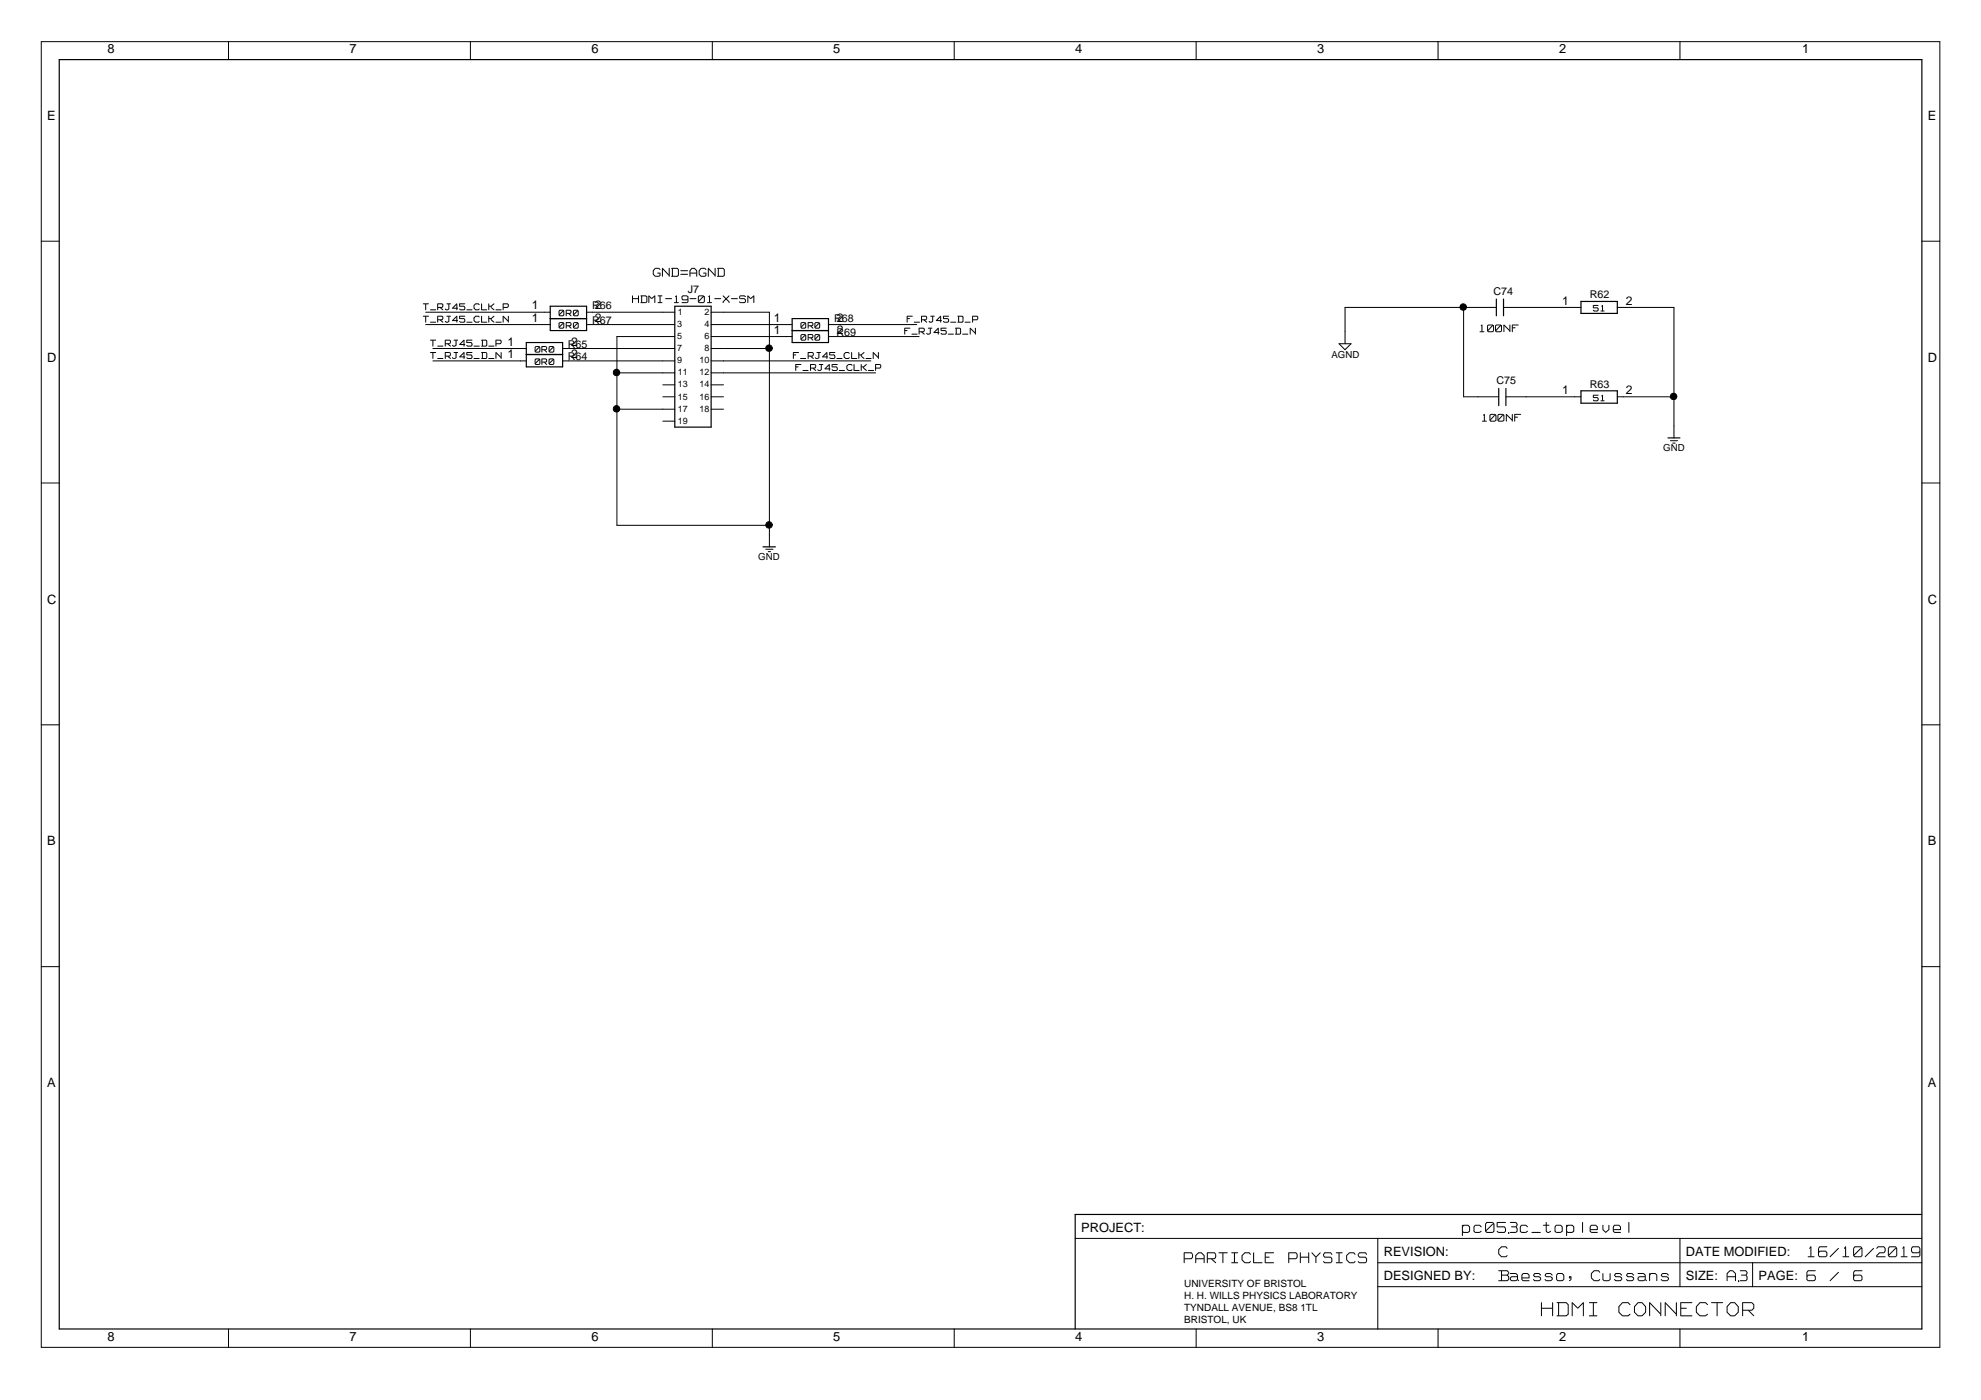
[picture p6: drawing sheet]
<svg xmlns="http://www.w3.org/2000/svg" width="420mm" height="297mm" viewBox="0 0 420 297" stroke-linecap="round" stroke-linejoin="round" font-family="sans-serif">
<g fill="none" stroke="#000" stroke-width=".25">
<path d="M12.6 12.6h395v269.4h-395zM111.6 72.7h7.7v5.1h-7.7zM111.6 75.2h7.7M116.7 65h7.7v5.1h-7.7zM116.7 67.6h7.7M143.1 65h7.7v25.6h-7.7zM168 67.6h7.7v5.1h-7.7zM168 70.1h7.7M317.4 63.4v3.6M318.9 63.4v3.6M335.3 64h7.7v2.5h-7.7zM317.9 82.4v3.7"/>
<path d="M319.4 82.4v3.7M335.3 82.9h7.7v2.6h-7.7zM353.8 92.9h2.5M161.8 116h2.7M407.6 257.7h-179.6v24.3"/>
</g>
<g fill="none" stroke="#000" stroke-width=".21">
<path d="M8.8 8.8h402.6v277.1h-402.6zM48.5 8.8v3.8M99.8 8.8v3.8M151.1 8.8v3.8M202.4 8.8v3.8M253.7 8.8v3.8M305 8.8v3.8M356.3 8.8v3.8M8.8 51.2h3.8M138.5 57.5v.6M138.5 58.2l.5 .4M139 56.9l-.5 .5"/>
<path d="M139.1 56.9h.5M139.1 58.6h.5M139.5 57.9h.4M139.7 56.9l.3 .3M140 58.5l-.3 .1M140 57.9v.5M140.5 56.9l1.4 1.5M140.5 57v1.6M141.9 56.9v1.7M142.4 56.9h1.1M142.4 58.6h1.1M142.6 57v1.5"/>
<path d="M143.6 56.9l.3 .3M143.9 58.5l-.3 .1M143.9 57.3v1.1M144.4 57.4h1.4M144.4 58.2h1.4M146.3 57.5v1.1M146.4 57.9h1.3M146.8 56.9l-.5 .5M146.8 56.9h.4M147.3 56.9l.5 .5M147.8 57.5v1.1M148.3 57.5v.6"/>
<path d="M148.3 58.2l.4 .4M148.7 56.9l-.4 .5M148.8 56.9h.6M148.8 58.6h.6M149.2 57.9h.4M149.5 56.9l.2 .3M149.7 58.5l-.2 .1M149.7 57.9v.5M150.2 56.9l1.4 1.5M150.2 57v1.6M151.7 56.9v1.7M152.2 56.9h1.1"/>
<path d="M152.2 58.6h1.1M152.3 57v1.5M153.4 56.9l.2 .3M153.6 58.5l-.2 .1M153.6 57.3v1.1M407.6 51.2h3.8M89.8 64.5h1.1M89.8 67.1h1.1M90.3 66.2h26.4M90.3 68.9h26.4M90.3 64.5v1.2M90.3 67.2v1.2"/>
<path d="M91.3 68.4h1.1M91.3 65.7h1.1M91.3 72.2h1.1M91.3 74.8h1.1M91.8 76.6h19.8M91.8 73.9h19.8M91.8 72.3v1.1M91.8 74.9v1.2M92.8 64.5h.9M92.8 67.1h.9M92.8 73.4h1.1M92.8 76.1h1.1"/>
<path d="M92.8 64.5v1.2M92.8 67.2v1.2M92.9 65.2h.8M92.9 67.9h.8M93.4 65.3l.5 .4M93.4 67.9l.5 .5M93.8 64.5l.1 .1M93.8 67.1l.1 .2M93.9 65l-.1 .2M93.9 64.7v.2M93.9 67.3v.2M93.9 67.6l-.1 .3"/>
<path d="M94.4 65.6l.2 .1M94.4 68.2l.2 .2M94.4 72.2h.9M94.4 74.8h.9M94.4 72.3v1.1M94.4 74.9v1.2M94.5 72.9h.8M94.5 75.6h.8M94.7 68.4h.2M94.7 65.7h.2M94.8 64.5h.7M94.8 67.1h.7"/>
<path d="M95 73l.5 .4M95 75.6l.5 .5M95.2 65.6l-.3 .1M95.2 68.2l-.3 .2M95.2 64.5v1M95.2 67.2v.9M95.4 72.2l.1 .1M95.4 74.8l.1 .2M95.5 72.7l-.1 .2M95.5 72.4v.2M95.5 75v.2M95.5 75.3l-.1 .3"/>
<path d="M96 73.3l.1 .1M96 75.9l.1 .2M96 68h1.1M96 65.4h1.1M96.2 73.4h.2M96.2 76.1h.2M96.3 72.2h.8M96.3 74.8h.8M96.7 73.3l-.2 .1M96.7 75.9l-.2 .2M96.7 72.3v.9M96.7 74.9v.9"/>
<path d="M96.9 64.5v1.2M96.9 67.2v1.2M96.9 64.5l-.9 .9M96.9 67.1l-.9 .9M97.5 65.6l.2 .1M97.5 64.5v.5M97.5 67.1v.5M97.5 68.2l.2 .2M97.6 67.6h.7M97.6 65h.7M97.6 64.5h1M97.6 67.1h1"/>
<path d="M97.6 73.1h1M97.6 75.7h1M97.7 68.4h.6M97.7 65.7h.6M98.4 65l.2 .2M98.4 67.6l.2 .3M98.4 72.3v1.1M98.4 74.9v1.2M98.4 72.2l-.9 .9M98.4 74.8l-.9 .9M98.6 65.6l-.2 .1M98.6 65.3v.2"/>
<path d="M98.6 67.9v.2M98.6 68.2l-.2 .2M99 68.4h1.1M99 65.7h1.1M99 73.3l.2 .1M99 72.2v.5M99 74.8v.5M99 75.9l.2 .2M99.1 72.2h1M99.1 75.3h.8M99.1 74.8h1M99.1 72.7h.8"/>
<path d="M99.3 73.4h.6M99.3 76.1h.6M99.9 72.7l.2 .2M99.9 75.3l.2 .3M100.1 73.3l-.2 .1M100.1 73v.2M100.1 75.6v.2M100.1 75.9l-.2 .2M100.5 64.9v.4M100.5 67.5v.4M100.5 65.4l.4 .3M100.5 68l.4 .4"/>
<path d="M100.5 73.4h1.1M100.5 76.1h1.1M100.9 64.5l-.4 .3M100.9 67.1l-.4 .3M101 68.4h.4M101 64.5h.4M101 65.7h.4M101 67.1h.4M101.5 64.5l.1 .1M101.5 67.1l.1 .2M101.6 65.6l-.1 .1M101.6 68.2l-.1 .2"/>
<path d="M102.1 73.4h.9M102.1 76.1h.9M102.1 72.2h.9M102.1 74.8h.9M102.1 64.5v1.2M102.1 67.1v1.3M102.2 68.4h1M102.2 65.7h1M102.3 72.3v1.1M102.3 74.9v1.1M103.1 72.2l.1 .1M103.1 74.8l.1 .2"/>
<path d="M103.2 73.3l-.1 .1M103.2 75.9l-.1 .2M103.2 72.4v.8M103.2 75v.8M103.7 73.4h1.1M103.7 76.1h1.1M103.7 64.5v1.2M103.7 67.1v1.3M103.8 67.6h.3M103.8 65h.3M104.2 65.1v.1M104.2 67.7v.2"/>
<path d="M104.3 65.3l.5 .4M104.3 67.9l.5 .5M104.8 64.5l-.6 .5M104.8 67.1l-.6 .5M105.2 68.4h1.1M105.2 65.7h1.1M105.2 72.2h.8M105.2 72.3v1.1M105.2 74.9v1.2M105.2 74.8l1 1M105.3 72.9h.7M106.1 72.2l.2 .1"/>
<path d="M106.3 72.7l-.2 .2M106.3 72.4v.2M106.3 74.8v1.3M106.7 64.5h.9M106.7 67.1l1 1M106.7 64.5v1.2M106.7 67.2v1.2M106.8 65.2h.8M107.6 64.5l.2 .1M107.8 65l-.2 .2M107.8 64.7v.2M107.8 67.1v1.3"/>
<path d="M113.5 77.2l.2 .1M113.5 73.8v.7M113.5 76.4v.7M113.5 74.5l.2 .2M113.7 73.5l-.2 .2M113.7 76.1l-.2 .2M113.7 77.3h.5M113.7 76.1h.5M113.7 74.7h.5M113.7 73.5h.5M114.2 73.8l-.6 .7M114.2 76.4l-.6 .7"/>
<path d="M114.3 76.3h.1M114.3 76.1l.2 .2M114.3 73.7h.1M114.3 73.5l.2 .2M114.5 74.5l-.2 .2M114.5 77.2l-.2 .1M114.5 73.8v.7M114.5 76.4v.7M114.9 76.1h.8M114.9 73.5h.8M114.9 73.6v1.1M114.9 76.2v1.1"/>
<path d="M115 76.8h.7M115 74.2h.7M115.5 76.9l.4 .4M115.5 74.3l.4 .4M115.8 76.1l.1 .2M115.8 73.5l.1 .2M115.9 76.7l-.1 .1M115.9 73.8v.1M115.9 76.4v.2M115.9 74l-.1 .2M116.5 77.2l.1 .1M116.5 73.8v.7"/>
<path d="M116.5 76.4v.7M116.5 74.5l.1 .2M116.6 76.1l-.1 .2M116.6 73.5l-.1 .2M116.7 77.3h.5M116.7 76.1h.5M116.7 74.7h.5M116.7 73.5h.5M117.2 76.4l-.7 .7M117.2 73.8l-.7 .7M117.3 76.3h.1M117.3 76.1l.2 .2"/>
<path d="M117.3 73.7h.1M117.3 73.5l.2 .2M117.5 77.2l-.2 .1M117.5 73.8v.7M117.5 76.4v.7M117.5 74.5l-.2 .2M118.6 66.8l.1 .2M118.6 66.1v.7M118.6 68.7v.7M118.6 69.5l.1 .1M118.7 65.8l-.1 .2M118.7 68.4l-.1 .2"/>
<path d="M118.8 67h.5M118.8 65.8h.5M118.8 69.6h.5M118.8 68.4h.5M119.3 76.6h23.8M119.3 73.9h23.8M119.3 66.1l-.6 .7M119.3 68.7l-.6 .7M119.4 66h.1M119.4 65.8l.2 .2M119.4 68.6h.1M119.4 68.4l.2 .2"/>
<path d="M119.6 66.8l-.2 .2M119.6 66.1v.7M119.6 68.7v.7M119.6 69.5l-.2 .1M120.1 65.8h.8M120.1 68.4h.8M120.1 65.9v1.1M120.1 68.5v1.1M120.2 69.1h.7M120.2 66.5h.7M120.7 66.6l.4 .4M120.7 69.2l.4 .4"/>
<path d="M120.9 65.8l.2 .2M120.9 68.4l.2 .2M121.1 66.3l-.2 .2M121.1 66.1v.1M121.1 68.7v.2M121.1 69l-.2 .1M121.6 66.8l.2 .2M121.6 66.1v.7M121.6 68.7v.7M121.6 69.5l.2 .1M121.8 65.8l-.2 .2M121.8 68.4l-.2 .2"/>
<path d="M121.9 67h.5M121.9 65.8h.5M121.9 69.6h.5M121.9 68.4h.5M122.4 66.1l-.7 .7M122.4 68.7l-.7 .7M122.5 66h.1M122.5 65.8l.1 .2M122.5 68.6h.1M122.5 68.4l.1 .2M122.6 66.8l-.1 .2M122.6 66.1v.7"/>
<path d="M122.6 68.7v.7M122.6 69.5l-.1 .1M124.4 66.2h18.7M124.4 68.9h18.7M130.8 79.1h12.3M134.1 62.8v1.4M134.2 63.4h1.1M135.4 62.8v1.4M135.9 62.8h1M135.9 64.2h1M136.1 62.9v1.2M136.9 62.8l.3 .1"/>
<path d="M137.2 64l-.3 .2M137.2 63v1M137.6 62.8l.5 .5M137.6 62.9v1.3M138.9 62.9v1.3M138.9 62.8l-.7 .6M139.6 62.8h.8M139.6 64.2h.8M140 62.9v1.2M141.2 63.4h1.2M143 64.2h.9M143.1 71.4h-12.3v40.1h32.4"/>
<path d="M143.5 62.8l-.2 .1M143.5 62.9v1.2M144.6 64.2h1M144.6 63.4l.2 .2M144.6 63v.3M144.8 62.8l-.2 .1M144.9 62.8h.7M144.9 63.6h.7M145.7 62.8l.2 .1M145.8 63.4l-.1 .2M145.9 64l-.2 .2M145.9 63v1"/>
<path d="M146.3 63.4h1.3M148.1 64l.2 .2M148.1 63v1M148.3 62.8l-.2 .1M148.4 62.8h.6M148.4 64.2h.6M149 63l-.8 1M149.1 62.9h.2M149.1 62.8l.3 .1M149.4 64l-.3 .2M149.4 63v1M150.1 64.2h.8"/>
<path d="M150.5 62.8l-.2 .1M150.5 62.9v1.2M150.8 66.2h12.4v49.8M150.8 71.4h17.2M150.8 68.9h17.2M150.8 79.1h34.9M150.8 76.6h33.9M150.8 73.9h12.4M151.6 63.4h1.3M153.4 64.1v.1M153.4 62.8l1.2 1.2M154.6 64v.2"/>
<path d="M154.6 62.8l-1.2 1.2M155.1 63.4h1.3M156.8 62.9v.2M156.8 63.2l.2 .2M156.8 64l.2 .2M157 62.8l-.1 .1M157.1 62.8h.7M157.1 63.4h.7M157.1 64.2h.7M157.9 62.8l.2 .1M157.9 63.4l.2 .2M158.1 63.7v.3"/>
<path d="M158.1 64l-.2 .2M158.6 62.8l.5 .5M158.6 62.9v1.3M159.9 62.9v1.3M159.9 62.8l-.7 .6M168.3 74.8h1.1M168.3 74.9v1.2M168.4 75.3h.4M168.8 77.3h1.1M168.8 77.4v1.2M168.9 77.8h.4M169.8 76.1h1.1"/>
<path d="M169.9 72l.1 .2M169.9 68.7v.7M169.9 71.2v.7M169.9 69.5l.1 .1M170 71l-.1 .2M170 68.4l-.1 .2M170.1 69.6h.5M170.1 68.4h.5M170.1 72.2h.5M170.1 71h.5M170.3 78.6h1.1M170.6 71.2l-.6 .7"/>
<path d="M170.6 68.7l-.6 .7M170.7 68.6h.1M170.7 71.2h.1M170.7 71l.2 .2M170.7 68.4l.2 .2M170.9 72l-.2 .2M170.9 68.7v.7M170.9 71.2v.7M170.9 69.5l-.2 .1M171.4 68.4h.8M171.4 71h.8M171.4 74.8h.8"/>
<path d="M171.4 68.5v1.1M171.4 71.1v1.1M171.4 74.9v1.2M171.5 69.1h.7M171.5 71.7h.7M171.5 75.6h.7M171.9 77.3h.9M171.9 77.4v1.2M172 71.7l.4 .5M172 69.2l.4 .4M172 75.6l.5 .5M172 78.1h.8"/>
<path d="M172.2 71l.2 .2M172.2 68.4l.2 .2M172.3 74.8l.2 .2M172.4 71.5l-.2 .2M172.4 68.7v.2M172.4 71.2v.2M172.4 69l-.2 .1M172.5 78.2l.5 .4M172.5 75.3l-.2 .3M172.5 75v.2M172.8 72l.2 .2M172.8 68.7v.7"/>
<path d="M172.8 71.2v.7M172.8 69.5l.2 .1M172.8 77.3l.2 .2M172.9 75.9l.2 .2M173 71l-.2 .2M173 68.4l-.2 .2M173 77.8l-.2 .3M173 77.6v.2M173.1 69.6h.5M173.1 68.4h.5M173.1 72.2h.5M173.1 71h.5"/>
<path d="M173.2 76.1h.1M173.3 74.8h.7M173.4 78.4l.2 .2M173.6 71.2l-.7 .7M173.6 68.7l-.7 .7M173.7 68.6h.1M173.7 71.2h.1M173.7 71l.2 .2M173.7 68.4l.2 .2M173.7 78.6h.2M173.7 75.9l-.3 .2M173.7 74.9v.9"/>
<path d="M173.8 77.3h.7M173.9 72l-.2 .2M173.9 68.7v.7M173.9 71.2v.7M173.9 69.5l-.2 .1M174.2 78.4l-.3 .2M174.2 77.4v1M174.5 75.7h1M175 78.3h1.1M175.4 74.9v1.2M175.4 74.8l-1 .9M175.7 71.4h19.2"/>
<path d="M175.7 68.9h18.7M175.9 77.4v1.2M175.9 77.3l-.9 1M176 75.9l.1 .2M176 74.8v.5M176.1 75.3h.7M176.1 74.8h1M176.2 76.1h.6M176.5 78.4l.1 .2M176.5 77.3v.5M176.6 77.3h1M176.6 77.8h.7"/>
<path d="M176.7 78.6h.6M176.9 75.3l.2 .3M177.1 75.9l-.2 .2M177.1 75.6v.2M177.4 77.8l.2 .3M177.5 76.1h1.1M177.6 78.4l-.2 .2M177.6 78.2v.2M178 78.6h1.1M179 75.2v.4M179 75.7l.4 .4M179.4 74.8l-.4 .3"/>
<path d="M179.4 76.1h.5M179.4 74.8h.5M179.6 77.8v.4M179.6 78.3l.4 .3M180 77.3l-.4 .4M180 74.8l.1 .2M180 77.3h.5M180 78.6h.5M180.1 75.9l-.1 .2M180.5 77.3l.2 .2M180.6 74.8v1.3M180.7 76.1h1"/>
<path d="M180.7 78.4l-.2 .2M181.1 77.3v1.3M181.2 78.6h1M182.2 74.8v1.3M182.2 75.3h.4M182.7 75.4v.2M182.7 77.3v1.3M182.7 77.8h.4M182.7 75.6l.6 .5M183.2 77.9v.2M183.3 78.2l.5 .4M183.3 74.8l-.6 .5"/>
<path d="M183.7 76.1h1.1M183.8 77.3l-.6 .5M184.2 78.6h1.1M185.2 74.8l1 1M185.2 74.9v1.2M185.7 77.3h.9M185.7 77.4v1.2M185.8 78.1h.8M186.3 74.8v1.3M186.6 77.3l.2 .2M186.8 77.8l-.2 .3M186.8 77.6v.2"/>
<path d="M191.9 69.6h1.1M191.9 69.7v1.2M192 70.1h.4M192.4 67.1h1.1M192.4 67.2v1.2M192.5 67.6h.4M193.4 70.9h1.1M193.9 68.4h1.1M194.9 69.6h.9M194.9 69.7v1.2M195 70.4h.8M195.4 67.1h.9"/>
<path d="M195.4 67.2v1.2M195.5 70.5l.5 .4M195.5 67.9h.8M195.9 69.6l.1 .2M196 67.9l.5 .5M196 70.1l-.1 .3M196 69.9v.2M196.4 67.1l.1 .2M196.5 67.6l-.1 .3M196.5 67.3v.2M196.5 70.7l.2 .2M196.8 70.9h.2"/>
<path d="M196.9 69.6h.7M197.1 68.2l.1 .2M197.3 68.4h.2M197.3 70.7l-.2 .2M197.3 69.7v.9M197.4 67.1h.8M197.8 68.2l-.2 .2M197.8 67.2v.9M198.2 70.6h1M198.7 68h1M199 69.7v1.2M199 69.6l-.9 1"/>
<path d="M199.5 67.2v1.2M199.5 67.1l-.9 .9M199.6 70.7l.2 .2M199.6 69.6v.5M199.7 70.1h.7M199.7 69.6h1M199.8 70.9h.6M200.1 68.2l.2 .2M200.1 67.1v.5M200.2 67.6h.7M200.2 67.1h1M200.4 68.4h.5"/>
<path d="M200.5 70.1l.2 .3M200.7 70.7l-.2 .2M200.7 70.5v.1M201 67.6l.2 .3M201.1 70.9h1.1M201.2 68.2l-.2 .2M201.2 67.9v.2M201.6 68.4h1.1M202.6 70.9h.9M202.6 69.6h.9M202.8 69.7v1.1M203.1 68.4h.9"/>
<path d="M203.1 67.1h.9M203.3 67.2v1.1M203.6 69.6l.1 .2M203.7 70.7l-.1 .2M203.7 69.9v.7M204.1 67.1l.1 .2M204.2 70.9h1.1M204.2 68.2l-.1 .2M204.2 67.3v.8M204.7 68.4h1.1M205.8 69.6l1 1M205.8 69.7v1.2"/>
<path d="M206.3 67.1h.8M206.3 67.2v1.2M206.4 67.9h.7M206.9 69.6v1.3M207.2 67.1l.2 .2M207.4 67.6l-.2 .3M207.4 67.3v.2M284 72.9h2.5l-1.2 1.3zM310.4 65.2v19h7.5M313.9 70.4h.8M314.3 69l-.2 .1M314.3 69v1.3"/>
<path d="M315.5 70.2l.2 .2M315.5 69.2v.9M315.7 69l-.2 .1M315.8 70.4h.6M315.8 69h.6M316.4 69.2l-.8 .9M316.5 69.1h.2M316.5 69l.3 .1M316.8 70.2l-.3 .2M316.8 69.2v.9M317.2 70.2l.2 .2M317.2 69.2v.9"/>
<path d="M317.4 69l-.2 .1M317.4 65.2h-32.1v7.7M317.4 70.4h.7M317.4 69h.7M318.1 69.2l-.8 .9M318.2 69.1h.2M318.2 69l.3 .1M318.5 70.2l-.3 .2M318.5 69.2v.9M318.9 65.2h16.4M319 69v1.4M319 69l1.2 1.1"/>
<path d="M320.2 69v1.4M320.8 69h1.2M320.8 69v1.4M320.8 69.5h.5M337.9 64.8v.5M337.9 65.8l.2 .2M338 65.3h.7M338 64.8h1M338.2 66h.5M338.8 65.3l.2 .2M339 65.6v.1M339 65.8l-.2 .2"/>
<path d="M339.5 66h.7M339.9 64.8l-.2 .2M339.9 64.9v1M343 65.2h12v27.7M130.8 86.8h12.3M140.6 89.4h2.5M140.6 81.7h2.5M140.6 84.2h2.5M150.8 81.7h2.6M150.8 84.2h2.6M150.8 86.8h2.6M314.4 89.4h.8"/>
<path d="M314.8 87.9l-.1 .2M314.8 88v1.3M316 89.2l.2 .2M316 88.2v.9M316.2 87.9l-.2 .2M316.3 89.4h.6M316.3 87.9h.6M316.9 88.2l-.8 .9M317 88.1h.2M317 87.9l.3 .2M317.3 89.2l-.3 .2M317.3 88.2v.9"/>
<path d="M317.7 89.2l.2 .2M317.7 88.2v.9M317.9 87.9l-.2 .2M318 89.4h.6M318 87.9h.6M318.6 88.2l-.8 .9M318.7 88.1h.2M318.7 87.9l.3 .2M319 89.2l-.3 .2M319 88.2v.9M319.4 84.2h15.9M319.5 87.9l1.2 1.2"/>
<path d="M319.5 88v1.4M320.8 87.9v1.5M321.3 87.9h1.2M321.3 88v1.4M321.3 88.5h.6M337.9 84.9l.2 .1M337.9 83.9v.5M338 84.4h.7M338 83.9h1M338.2 85h.5M338.8 84.4l.2 .1M339 84.9l-.2 .1"/>
<path d="M339 84.6v.2M339.5 85h.7M339.9 83.9l-.2 .1M339.9 83.9v1.1M343 84.2h12M354.3 93.5h1.5M354.8 94h.5M8.8 102.5h3.8M162.4 116.5h1.5M162.9 117h.5M407.6 102.5h3.8M8.8 153.8h3.8"/>
<path d="M407.6 153.8h3.8M8.8 205.1h3.8M407.6 205.1h3.8M310.2 260v2.2M310.4 260l-.1 .2M310.5 260h.8M311.4 260l.3 .3M312.9 260l-.3 .3M313 260h.7M313.8 260l.3 .3M315.1 259.8v1.3M315.3 259.4l-.2 .3"/>
<path d="M315.4 259.4h1.1M316.5 259.8l-1.3 1.3M316.6 259.7h.2M316.6 259.4l.3 .3M316.9 259.8v1.3M317.5 259.4v.9M317.6 259.4h1.7M320.3 259.4h1.1M321.5 259.4l.3 .3M321.8 259.8v.1M321.8 260l-.3 .3M322.7 260l-.3 .3"/>
<path d="M322.8 260h.7M323.6 260l.4 .3M327.4 260h1.1M327.9 259.4v1.7M330.1 260l-.3 .3M330.1 260h.8M331 260l.3 .3M332.3 260v2.2M332.5 260l-.1 .2M332.6 260h.8M333.5 260l.3 .3M335.7 259.4v2.1"/>
<path d="M337.5 260l-.2 .3M337.6 260h.8M338.4 260l.4 .3M340 260v.8M341.2 260v.8M342.4 260l-.2 .3M342.5 260h.8M343.4 260l.3 .3M345.5 259.4v2.1M228 262.8h179.6M251.2 265.8h1.4M251.2 265.9v2"/>
<path d="M251.2 267.1h1.4M252.7 265.8l.2 .3M252.9 266.7l-.2 .4M252.9 266.2v.4M253.6 266.5v1.4M253.7 267.1h1.6M254.2 265.8l-.6 .6M254.3 265.8h.4M254.8 265.8l.6 .6M255.4 266.5v1.4M256.1 265.8h1.4M256.1 265.9v2"/>
<path d="M256.2 267.1h1.3M257 267.2l.8 .7M257.6 265.8l.2 .3M257.8 266.7l-.2 .4M257.8 266.2v.4M258.5 265.8h1.8M259.4 265.9v2M261.2 265.8h1.3M261.2 267.9h1.3M261.8 265.9v1.9M263.4 266.5v.7M263.4 267.3l.6 .6"/>
<path d="M264 265.8l-.6 .6M264.1 265.8h.8M264.1 267.9h.8M265 265.8l.2 .3M265.2 267.7l-.2 .2M265.9 265.8v2.1M266 267.9h1.7M268.3 265.8h1.8M268.3 265.9v2M268.4 267.9h1.7M268.4 266.7h.8M273.3 265.8h1.5"/>
<path d="M273.3 265.9v2M273.4 267.1h1.4M274.9 265.8l.2 .3M275.1 266.7l-.2 .4M275.1 266.2v.4M275.8 265.8v2.1M275.9 266.7h1.6M277.6 265.8v2.1M278.2 265.8l.8 .8M279.1 266.8v1.1M280 265.8l-.9 .9M280.7 266.1v.2"/>
<path d="M280.7 266.4l.3 .3M280.7 267.7l.3 .2M281 265.8l-.2 .3M281 265.8h1.1M281 267.9h1.1M281 266.7h1.1M282.2 265.8l.3 .3M282.2 266.7l.3 .4M282.5 267.2v.4M282.5 267.7l-.3 .2M283.4 265.8h1.3M283.4 267.9h1.3"/>
<path d="M284 265.9v1.9M285.6 266.5v.7M285.6 267.3l.6 .6M286.2 265.8l-.6 .6M286.3 265.8h.8M286.3 267.9h.8M287.1 265.8l.3 .3M287.4 267.7l-.3 .2M288.1 266.1v.2M288.1 266.4l.2 .3M288.1 267.7l.2 .2M288.3 265.8l-.1 .3"/>
<path d="M288.4 265.8h1.1M288.4 267.9h1.1M288.4 266.7h1.1M289.6 265.8l.2 .3M289.6 266.7l.2 .4M289.8 267.2v.4M289.8 267.7l-.2 .2M292.2 267.9h115.4M292.2 262.8v19.2M292.2 273h115.4M310.3 261.3l.1 .2M310.5 261.5h.8"/>
<path d="M311.7 261.2l-.3 .3M311.7 260.4v.7M312.6 261.2l.3 .3M312.6 260.4v.7M313 261.5h.7M314.1 261.2l-.3 .3M315.1 261.2l.2 .3M315.4 261.5h1.1M316.9 261.2l-.3 .3M317.5 261.2l.3 .3M317.6 260.3h1.4M317.9 269.6h1.7"/>
<path d="M317.9 261.5h1.1M317.9 271.7h1.7M317.9 265.2v.8M317.9 266.1l.6 .5M318.5 264.5l-.6 .6M318.5 269.7v1.9M318.5 270.5h1.1M318.5 264.5h.8M318.5 266.6h.8M319.1 260.3l.2 .3M319.3 261.2l-.2 .3M319.3 260.7v.4"/>
<path d="M319.4 264.5l.3 .4M319.7 266.4l-.3 .2M319.7 269.6l.3 .4M319.7 270.5l.3 .4M320 261.5h.1M320 270.2l-.3 .3M320 270v.1M320 271v.4M320 271.5l-.3 .2M320.3 271.2v.2M320.3 271.5l.3 .2M320.3 261.5h1.1"/>
<path d="M320.3 270.2h1.1M320.6 270.9l-.3 .2M320.6 260.3h.8M320.7 270.9h1.1M320.7 271.7h.7M321.5 270.2l.4 .3M321.6 260.4l.2 .2M321.8 260.7v.4M321.8 261.2l-.3 .3M321.9 271.5l-.4 .2M321.9 270.6v.8M321.9 271.6l.2 .1"/>
<path d="M322.4 261.2l.3 .3M322.4 260.4v.7M322.8 271.5l.2 .2M322.8 261.5h.7M322.8 270.6v.8M322.9 271.1h1.3M323 270.2l-.2 .3M323.1 271.7h1.2M323.1 270.2h.8M324 270.2l.3 .3M324 261.2l-.4 .3M324.3 270.6v.5"/>
<path d="M324.9 261.5h1.8M325.2 270.5l.3 .4M325.2 271.5l.3 .2M325.5 270.2l-.2 .3M325.6 270.9h.7M325.6 271.7h.7M325.6 270.2h.7M326.4 270.2l.4 .3M326.4 270.9l.4 .2M326.7 271.6l-.3 .1M326.8 271.2v.3M326.9 276.4v2.8"/>
<path d="M327 277.6h2.2M327.7 270.5l.2 .4M327.7 271.5l.2 .2M327.9 270.2l-.1 .3M327.9 261.2l.3 .3M328 270.9h.8M328 271.7h.8M328 270.2h.8M328.3 261.5h.2M328.9 270.2l.3 .3M328.9 270.9l.3 .2M328.9 261.2l-.3 .2"/>
<path d="M329.1 271.6l-.2 .1M329.2 271.2v.3M329.3 276.4v2.8M329.8 261.2l.3 .3M329.8 260.4v.7M330.1 271.5l.3 .2M330.1 261.5h.8M330.1 270.6v.8M330.2 276.4h1.9M330.2 279.2h1.9M330.4 270.2l-.3 .3M330.5 271.7h.7"/>
<path d="M330.5 270.2h.7M330.6 276.5v2.6M331.3 270.2l.4 .3M331.3 261.2l-.3 .3M331.3 260.4v.7M331.7 271.5l-.4 .2M331.7 270.6v.8M332.2 276.4l.4 .4M332.4 261.3l.1 .2M332.6 278.8l-.4 .4M332.6 261.5h.8M332.6 276.9v1.9"/>
<path d="M332.9 271v.1M332.9 270.9h.2M332.9 271.1h.2M333.1 271.6l-.2 .1M333.2 270.9v.6M333.5 276.4l1.1 1.1M333.5 276.5v2.7M333.8 261.2l-.3 .3M333.8 260.4v.7M335.8 276.5v2.7M335.8 276.4l-1.2 1.2M337.1 276.4h1.6"/>
<path d="M337.1 279.2h1.6M337.3 261.2l.2 .3M337.3 260.4v.7M337.3 260.9h1.4M337.5 270.3v.8M337.5 271.1l.6 .6M337.6 261.5h1.2M337.9 276.5v2.6M338.1 269.6l-.6 .6M338.2 269.6h.8M338.2 271.7h.8M338.8 260.4v.5"/>
<path d="M339 269.6l.3 .4M339.3 271.5l-.3 .2M340 271.5l.2 .2M340 270.2v1.2M340 260.9l.5 .5M340.3 271.7h.8M341.2 260.9l-.6 .6M341.4 271.6l-.2 .1M341.5 270.2v1.3M342.2 261.2l.2 .3M342.2 260.4v.7M342.3 260.9h1.3"/>
<path d="M342.4 270.5l.3 .4M342.4 271.5l.3 .2M342.5 261.5h1.2M342.7 270.2l-.2 .3M342.8 270.9h.7M342.8 271.7h.7M342.8 270.2h.7M343.4 277.3v1M343.4 278.4l.7 .8M343.6 270.2l.3 .3M343.6 270.9l.3 .2M343.7 260.4v.5"/>
<path d="M343.9 271.6l-.3 .1M343.9 271.2v.3M344.1 276.4l-.7 .8M344.2 276.4h1M344.2 279.2h1M345 270.5l.2 .4M345 271.5l.2 .2M345.2 270.2l-.1 .3M345.3 276.4l.4 .4M345.3 270.9h.8M345.3 271.7h.8M345.3 270.2h.8"/>
<path d="M345.7 278.8l-.4 .4M346.2 270.2l.3 .3M346.2 270.9l.3 .2M346.4 271.6l-.2 .1M346.5 271.2v.3M346.7 278.4l.7 .8M346.7 277.3v1M347.4 271.2v.2M347.4 271.5l.3 .2M347.4 276.4l-.7 .8M347.4 270.2h1.1M347.5 276.4h.7"/>
<path d="M347.5 279.2h.7M347.7 270.9l-.3 .2M347.8 270.9h1.1M347.8 271.7h.7M348.3 276.4l.7 .8M348.6 270.2l.3 .3M348.9 271.5l-.3 .2M348.9 270.6v.8M349 271.6l.2 .1M349 277.3v1M349 278.4l-.7 .8M349.9 276.4l2.3 2.4"/>
<path d="M349.9 270.2v1.5M349.9 276.5v2.7M350.1 270.2l-.1 .3M350.2 270.2h.8M351.1 270.2l.3 .3M351.4 270.6v1.1M352.2 276.4v2.8M352.3 270.5l.3 .4M352.3 271.5l.3 .2M352.6 270.2l-.2 .3M352.7 270.9h.7M352.7 271.7h.7"/>
<path d="M352.7 270.2h.7M353.2 276.4l2.3 2.4M353.2 276.5v2.7M353.5 270.2l.4 .3M353.5 270.9l.4 .2M353.8 271.6l-.3 .1M353.9 271.2v.3M355.6 276.4v2.8M356.3 262.8v10.2M356.5 276.4h2.3M356.5 276.5v2.7M356.6 279.2h2.2"/>
<path d="M356.6 277.6h1.1M359.8 277.3v1M359.8 278.4l.7 .8M360.5 276.4l-.7 .8M360.6 276.4h1M360.6 279.2h1M361.7 276.4l.5 .4M362.2 278.8l-.5 .4M363 276.4h2.4M364.2 276.5v2.7M366.3 278.4l.8 .8M366.3 270.3v1.4"/>
<path d="M366.3 277.3v1M366.4 270.9h1.6M366.9 269.6l-.6 .6M367 269.6h.4M367.1 276.4l-.8 .8M367.1 276.4h.7M367.1 279.2h.7M367.5 269.6l.6 .6M367.9 276.4l.8 .8M368.1 270.3v1.4M368.7 277.3v1M368.7 278.4l-.8 .8"/>
<path d="M368.8 271.7h.1M369.1 269.6h1.1M369.1 271.7h1.1M369.4 270.5h.8M369.6 276.4h1.9M369.6 276.5v2.7M369.7 278h1.8M370.3 269.6l.2 .4M370.4 270.6l.1 .3M370.5 270v.1M370.5 271v.4M370.5 271.5l-.2 .2"/>
<path d="M370.5 270.2l-.2 .3M370.9 278.1l1.1 1.1M371.5 276.4l.5 .4M371.7 267.9v5.1M372 277.6l-.5 .4M372 276.9v.6M383.2 271.5l.3 .2M383.2 270v1.4M383.5 270.5l-.2 .3M383.5 269.6l-.3 .4M383.5 266.6h1.3M383.6 269.6h1.4"/>
<path d="M383.6 271.7h1.1M383.6 270.5h1.1M384.1 264.5l-.3 .4M384.1 264.6v2M384.8 270.5l.2 .4M385 271v.4M385 271.5l-.2 .2M385.7 266.4l.2 .2M385.7 265v1.3M385.9 265.5l-.1 .2M385.9 264.5l-.2 .4M386 264.5h1.5"/>
<path d="M386 266.6h1.1M386 265.5h1.1M387.2 265.5l.3 .3M387.5 265.9v.4M387.5 266.4l-.3 .2M389.9 264.9l-1.8 1.7M389.9 270l-1.8 1.7M390.9 266.6h1.2M391.4 264.5l-.2 .4M391.4 264.6v2M393.1 266.4l.3 .2M393.1 271.5l.3 .2"/>
<path d="M393.1 265v1.3M393.1 270v1.4M393.4 264.5l-.3 .4M393.4 270.5l-.2 .3M393.4 269.6l-.3 .4M393.5 269.6h1.4M393.5 271.7h1.1M393.5 270.5h1.1M393.5 264.5h1.1M393.5 266.6h1.1M394.6 265l-1.4 1.3M394.7 264.9h.1"/>
<path d="M394.7 264.5l.2 .4M394.7 270.5l.2 .4M394.9 266.4l-.2 .2M394.9 265v1.3M394.9 271v.4M394.9 271.5l-.2 .2M397.4 264.9l-1.8 1.7M398.1 266.5v.1M398.1 266.6h1.7M398.3 264.5l-.2 .4M398.4 264.5h1.1M398.6 265.8l-.5 .6"/>
<path d="M398.7 265.8h.8M399.6 264.5l.2 .4M399.8 265v.4M399.8 265.5l-.2 .3M400.5 266.4l.3 .2M400.5 265v1.3M400.8 264.5l-.3 .4M400.8 264.5h1.1M400.8 266.6h1.1M401.9 265l-1.3 1.3M402 264.9h.2M402 264.5l.3 .4"/>
<path d="M402.3 266.4l-.3 .2M402.3 265v1.3M403.2 266.6h1.3M403.8 264.5l-.2 .4M403.8 264.6v2M405.4 265.5l.3 .3M405.4 265v.4M405.4 266.6h1.5M405.7 264.5l-.3 .4M405.8 265.8h1.1M405.8 264.5h1.1M406.9 264.5l.3 .4"/>
<path d="M407.1 265.5l-.2 .3M407.2 266.4l-.3 .2M407.2 265v1.3M48.5 282v3.9M99.8 282v3.9M151.1 282v3.9M202.4 282v3.9M253.7 282v3.9M305 282v3.9M356.3 282v3.9"/>
<circle cx="130.7" cy="79" r=".69"/>
<circle cx="163.1" cy="73.9" r=".69"/>
<circle cx="310.3" cy="65.2" r=".69"/>
<circle cx="130.7" cy="86.7" r=".69"/>
<circle cx="354.9" cy="84.1" r=".69"/>
<circle cx="163.1" cy="111.4" r=".69"/>
</g>
<g fill="#000">
<circle cx="130.7" cy="79" r=".69"/>
<circle cx="163.1" cy="73.9" r=".69"/>
<circle cx="310.3" cy="65.2" r=".69"/>
<circle cx="130.7" cy="86.7" r=".69"/>
<circle cx="354.9" cy="84.1" r=".69"/>
<circle cx="163.1" cy="111.4" r=".69"/>
</g>
<text font-size="5.5" fill="#fff" x="326.9" y="279.7">HDMI CONNECTOR</text>
<g font-size="4.2" fill="#fff">
<text x="310.2" y="261.9">pc053c_toplevel</text>
<text x="251.2" y="268.3">PARTICLE</text>
<text x="273.3" y="268.3">PHYSICS</text>
<text x="317.9" y="267.1">C</text>
<text x="383.5" y="267.1">16/10/2019</text>
<text x="317.9" y="272.2">Baesso,</text>
<text x="337.5" y="272.2">Cussans</text>
<text x="366.3" y="272.2">A3</text>
<text x="383.2" y="272.2">6 / 6</text>
</g>
<text font-size="3.4" fill="#fff" x="138.5" y="59">GND=AGND</text>
<g font-size="2.9" fill="#fff">
<text x="134.1" y="64.5">HDMI-19-01-X-SM</text>
<text x="313.9" y="70.6">100NF</text>
<text x="314.4" y="89.6">100NF</text>
</g>
<g font-size="2.7">
<text x="22.8" y="11.3">8</text>
<text x="74.1" y="11.3">7</text>
<text x="125.4" y="11.3">6</text>
<text x="176.7" y="11.3">5</text>
<text x="228" y="11.3">4</text>
<text x="279.3" y="11.3">3</text>
<text x="330.7" y="11.3">2</text>
<text x="382.2" y="11.3">1</text>
<text x="10" y="25.4">E</text>
<text x="408.9" y="25.4">E</text>
<text x="10" y="76.7">D</text>
<text x="408.9" y="76.7">D</text>
<text x="10" y="128">C</text>
<text x="408.9" y="128">C</text>
<text x="10" y="179.4">B</text>
<text x="408.9" y="179.4">B</text>
<text x="10" y="230.6">A</text>
<text x="408.9" y="230.6">A</text>
<text x="229.3" y="261.4">PROJECT:</text>
<text x="293.5" y="266.6">REVISION:</text>
<text x="357.6" y="266.6">DATE MODIFIED:</text>
<text x="293.5" y="271.6">DESIGNED BY:</text>
<text x="357.6" y="271.6">SIZE:</text>
<text x="373" y="271.6">PAGE:</text>
<text x="22.8" y="284.5">8</text>
<text x="74.1" y="284.5">7</text>
<text x="125.4" y="284.5">6</text>
<text x="176.7" y="284.5">5</text>
<text x="228" y="284.5">4</text>
<text x="279.3" y="284.5">3</text>
<text x="330.7" y="284.5">2</text>
<text x="382.2" y="284.5">1</text>
</g>
<g font-size="2.6" fill="#fff">
<text x="89.8" y="65.9">T_RJ45_CLK_P</text>
<text x="89.8" y="68.5">T_RJ45_CLK_N</text>
<text x="191.9" y="71.1">F_RJ45_D_N</text>
<text x="192.4" y="68.5">F_RJ45_D_P</text>
<text x="91.3" y="76.2">T_RJ45_D_N</text>
<text x="91.3" y="73.6">T_RJ45_D_P</text>
<text x="168.3" y="76.2">F_RJ45_CLK_N</text>
<text x="168.8" y="78.8">F_RJ45_CLK_P</text>
</g>
<g font-size="2.6">
<text x="112.8" y="65.7">1</text>
<text x="126.2" y="65.7">2</text>
<text x="331.3" y="64.6">1</text>
<text x="344.8" y="64.6">2</text>
<text x="112.8" y="68.3">1</text>
<text x="126.2" y="68.3">2</text>
<text x="164.1" y="68.3">1</text>
<text x="164.1" y="70.8">1</text>
<text x="177.5" y="68.3">2</text>
<text x="177.5" y="70.8">2</text>
<text x="107.6" y="76">1</text>
<text x="107.6" y="73.4">1</text>
<text x="121.1" y="76">2</text>
<text x="121.1" y="73.4">2</text>
<text x="331.3" y="83.6">1</text>
<text x="344.8" y="83.6">2</text>
</g>
<g font-size="2.4" fill="#fff">
<text x="118.6" y="69.9">0R0</text>
<text x="118.6" y="67.3">0R0</text>
<text x="169.9" y="69.9">0R0</text>
<text x="337.9" y="66.2">51</text>
<text x="113.5" y="75">0R0</text>
<text x="113.5" y="77.6">0R0</text>
<text x="169.9" y="72.4">0R0</text>
<text x="337.9" y="85.3">51</text>
</g>
<g font-size="2.3">
<text x="125.6" y="65.7">R66</text>
<text x="145.9" y="62.1">J7</text>
<text x="316.8" y="62.6">C74</text>
<text x="337.2" y="63.3">R62</text>
<text x="125.6" y="68.8">R67</text>
<text x="176.9" y="68.3">R68</text>
<text x="177.4" y="71.3">R69</text>
<text x="120.4" y="76.5">R64</text>
<text x="120.4" y="73.9">R65</text>
<text x="317.4" y="81.6">C75</text>
<text x="337.2" y="82.2">R63</text>
</g>
<g font-size="2.1">
<text x="251.2" y="273">UNIVERSITY OF BRISTOL</text>
<text x="251.2" y="275.6">H. H. WILLS PHYSICS LABORATORY</text>
<text x="251.2" y="278.2">TYNDALL AVENUE, BS8 1TL</text>
<text x="251.2" y="280.7">BRISTOL, UK</text>
</g>
<g font-size="2">
<text x="282.4" y="76">AGND</text>
<text x="352.8" y="95.7">GND</text>
<text x="160.8" y="118.8">GND</text>
</g>
<g font-size="1.9">
<text x="143.6" y="71.9">5</text>
<text x="143.6" y="69.4">3</text>
<text x="143.8" y="66.8">1</text>
<text x="149.4" y="71.9">6</text>
<text x="149.4" y="69.4">4</text>
<text x="149.4" y="66.8">2</text>
<text x="143.6" y="77.1">9</text>
<text x="143.6" y="74.5">7</text>
<text x="148.4" y="77.1">10</text>
<text x="149.4" y="74.5">8</text>
<text x="143.8" y="82.2">13</text>
<text x="143.8" y="79.6">11</text>
<text x="148.4" y="82.2">14</text>
<text x="148.4" y="79.6">12</text>
<text x="143.8" y="89.9">19</text>
<text x="143.8" y="87.3">17</text>
<text x="143.8" y="84.8">15</text>
<text x="148.4" y="87.3">18</text>
<text x="148.4" y="84.8">16</text>
</g>
</svg>
